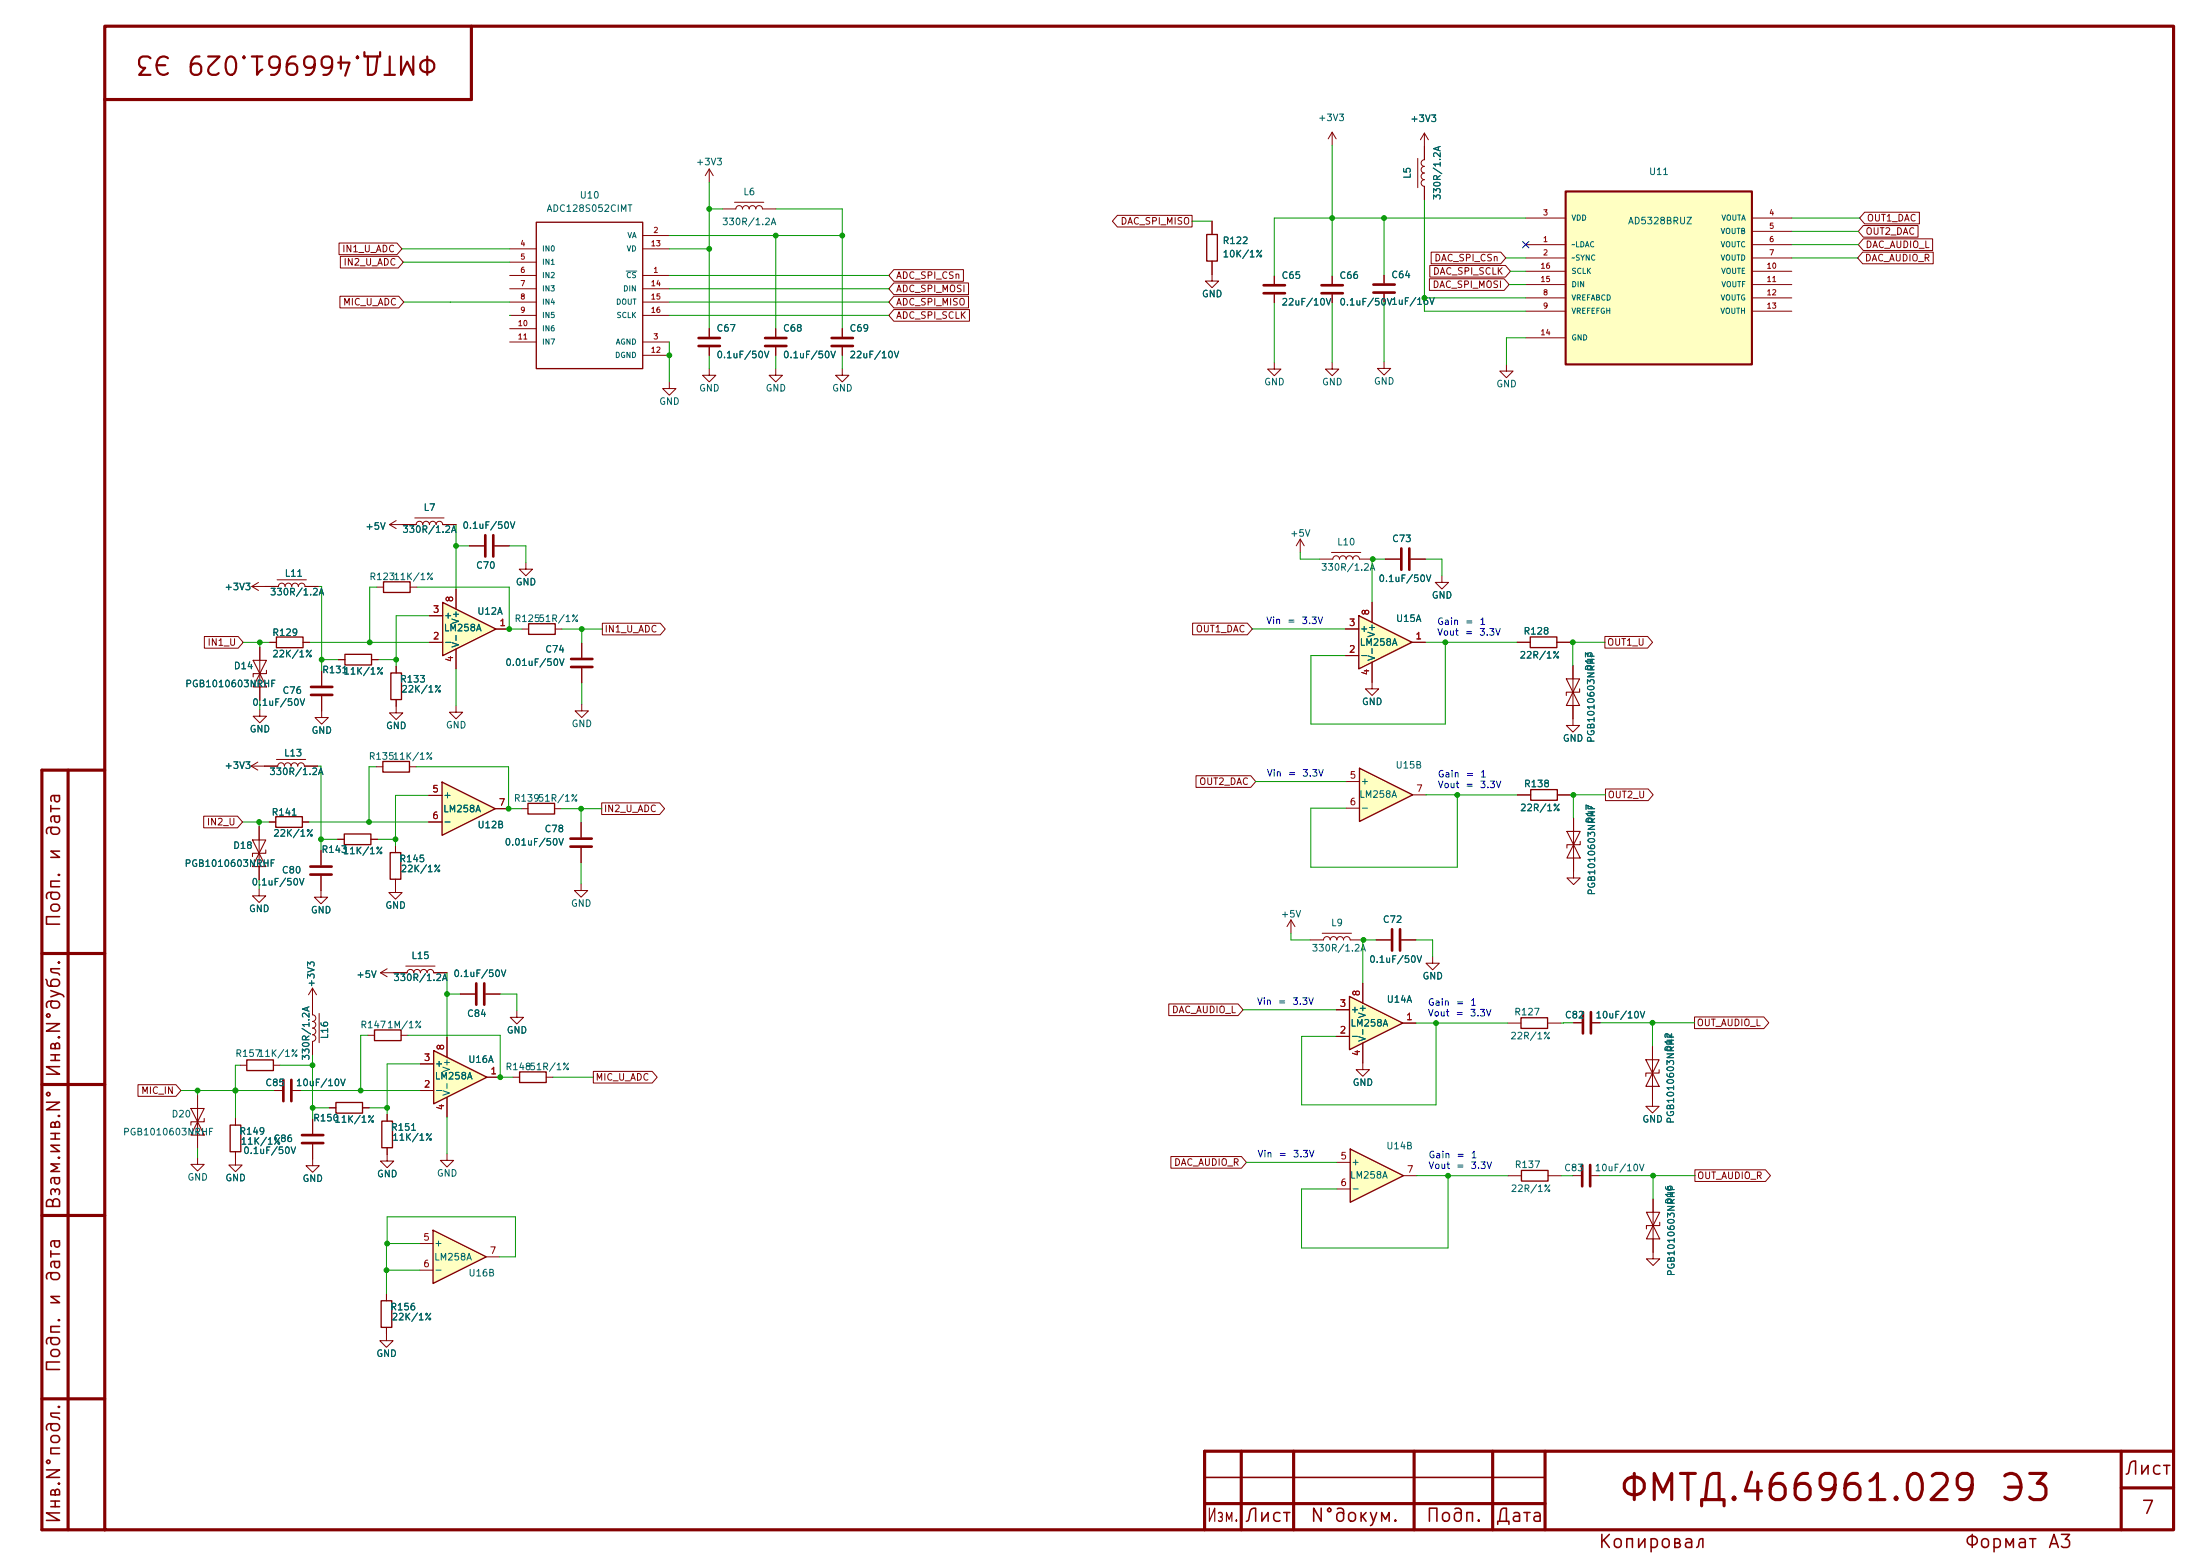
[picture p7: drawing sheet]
<svg xmlns="http://www.w3.org/2000/svg" width="297mm" height="210mm" viewBox="0 0 297 210" stroke-linecap="round" stroke-linejoin="round" font-family="sans-serif">
<g fill="none" stroke="#840000" stroke-width=".42">
<path d="M14.1 3.5h279.3v203h-279.3zM63.6 3.5v9.9h-49.5M9.2 103.9v102.6M14.1 103.9h-8.4v102.6h8.4M5.7 128.7h8.4M5.7 146.4h8.4M5.7 164h8.4M5.7 188.8h8.4M167.6 195.9v10.6M174.6 195.9v10.6M190.9 195.9v10.6M201.5 195.9v10.6"/>
<path d="M208.6 195.9v10.6M286.4 195.9v10.6M293.4 195.9h-130.8v10.6M162.6 202.9h46M286.4 200.8h7"/>
</g>
<path d="M162.6 199.4h46" fill="none" stroke="#840000" stroke-width=".21"/>
<path d="M97.5 28.2h1.8a.45 .45 0 0 1 .5-.4 .45 .45 0 0 1 .4 .4 .45 .45 0 0 1 .5-.4 .45 .45 0 0 1 .4 .4 .45 .45 0 0 1 .5-.4 .45 .45 0 0 1 .4 .4 .45 .45 0 0 1 .5-.4 .45 .45 0 0 1 .4 .4h1.8M99.2 27.3h3.9M104.7 49.8v.8h-.9l.9 .9 .9-.9h-.9M61.6 95.2v.9h-.9l.9 .9 .9-.9h-.9M193.4 129.1v.9h.9l-.9 .9-.9-.9h.9M184 143.5v.9h-.9l.9 .9 .9-.9h-.9" fill="none" stroke="#840000" stroke-width=".14"/>
<path d="M59.8 81.3l7.2 3.6-7.2 3.6z" fill="#ffffc2"/>
<path d="M59.8 81.3l7.2 3.6-7.2 3.6z" fill="none" stroke="#840000" stroke-width=".18"/>
<path d="M172 37.2v1.1M172 39.8v1M58 86.7h1.8M58 83.1h1.8M67 84.9h1.7" fill="none" stroke="#840000" stroke-width=".14"/>
<path d="M170.6 38.5h2.9M170.6 39.6h2.9" fill="none" stroke="#840000" stroke-width=".36"/>
<path d="M182.2 134.5l7.2 3.6-7.2 3.6z" fill="#ffffc2"/>
<path d="M162.9 31.6h1.4v3.6h-1.4zM51.8 78.5h3.6v1.5h-3.6zM46.6 88.3h3.6v1.4h-3.6zM206.6 86h3.6v1.4h-3.6zM182.2 134.5l7.2 3.6-7.2 3.6zM31.1 151.9h1.4v3.5h-1.4zM33.3 143.1h3.6v1.4h-3.6zM45.3 148.8h3.6v1.4h-3.6z" fill="none" stroke="#840000" stroke-width=".18"/>
<g fill="none" stroke="#840000" stroke-width=".14">
<path d="M95.7 22.8l-.5 .9M95.7 22.8l.6 .9M95.7 22.8v1.8M163.6 35.2v2.7h-.9l.9 .9 .9-.9h-.9M163.6 29.9v1.7M179.8 48.9v.9h-.9l.9 .9 .9-.9h-.9M50.9 79.2h.9M52.6 70.8h3.6a.45 .45 0 0 1 .4-.4 .45 .45 0 0 1 .5 .4 .45 .45 0 0 1 .4-.4 .45 .45 0 0 1 .5 .4 .45 .45 0 0 1 .4-.4 .45 .45 0 0 1 .5 .4 .45 .45 0 0 1 .4-.4 .45 .45 0 0 1 .5 .4h1.8M52.6 70.8l.9 .5M53.5 70.3l-.9 .5M55.4 79.2h.9M56 69.9h3.9"/>
<path d="M175.5 72.8l-.5 .9M175.5 72.8l.6 .9M175.5 72.8v1.8M178.1 75.5h1.8a.45 .45 0 0 1 .5-.5 .45 .45 0 0 1 .4 .5 .45 .45 0 0 1 .5-.5 .45 .45 0 0 1 .4 .5 .45 .45 0 0 1 .5-.5 .45 .45 0 0 1 .4 .5 .45 .45 0 0 1 .5-.5 .45 .45 0 0 1 .4 .5h1.8M179.8 74.6h3.9M187 75.5h2M190.4 75.5h2M194.7 77.7v.9h.9l-.9 .9-.9-.9h.9M34.2 89.1h1.8l-.9 1.8zM35.1 95.8v.9h.9l-.9 .9-.9-.9h.9M35.1 90.9l.9 1.8h-1.8zM35.1 87.3v7.2"/>
<path d="M36 90.5v.4h-1.8v.5M43.4 94v2.8h-.9l.9 .9 .9-.9h-.9M43.4 90.6v1.9M45.7 89h.9M50.2 89h.9M53.5 95.3v.9h-.9l.9 .9 .9-.9h-.9M204.8 86.7h1.8M210.2 86.7h1.8M180.4 139.9h1.8M180.4 136.3h1.8M189.4 138.1h1.8M25.8 149.6h1.8l-.9 1.8z"/>
<path d="M26.7 156.3v.9h.9l-.9 .8-.9-.8h.9M26.7 151.4l.9 1.8h-1.8zM26.7 147.8v7.2M27.6 151v.4h-1.8v.5M31.8 155.4v1.8h-.9l.9 .9 .9-.9h-.9M31.8 151v.9M32.4 143.8h.9M36.9 143.8h.9M37 147.2h1.1M39.5 147.2h1.1M42.2 154.5v2.8h-.9l.9 .9 .9-.9h-.9M42.2 151v2"/>
<path d="M44.5 149.5h.8M48.9 149.5h.9"/>
</g>
<path d="M189.2 74v2.9M190.3 74v2.9M42 93.8h2.9M42 92.7h2.9M38.3 145.7v2.9M39.3 145.7v2.9M40.8 154.3h2.8M40.8 153.2h2.8" fill="none" stroke="#840000" stroke-width=".36"/>
<path d="M183.4 83.1l7.2 3.6-7.2 3.6z" fill="#ffffc2"/>
<path d="M37.3 86h3.6v1.4h-3.6zM52.8 90.8h1.4v3.6h-1.4zM183.4 83.1l7.2 3.6-7.2 3.6z" fill="none" stroke="#840000" stroke-width=".18"/>
<g fill="none" stroke="#840000" stroke-width=".14">
<path d="M34 79.2h3.6a.45 .45 0 0 1 .4-.5 .45 .45 0 0 1 .5 .5 .45 .45 0 0 1 .4-.5 .45 .45 0 0 1 .5 .5 .45 .45 0 0 1 .4-.5 .45 .45 0 0 1 .5 .5 .45 .45 0 0 1 .4-.5 .45 .45 0 0 1 .5 .5h1.8M34 79.2l.9 .5M34.9 78.6l-.9 .6M37.4 78.3h4M36.4 86.7h.9M40.9 86.7h.9M53.5 89.9v.9M53.5 94.4v.9M181.6 88.5h1.8M181.6 84.9h1.8M185.2 89.4v3.6h-.9l.9 .9 .9-.9h-.9M185.2 81.3v2.7"/>
<path d="M190.6 86.7h1.8M34.1 113.4h1.8l-.9 1.8zM35 115.2l.9 1.8h-1.8zM35 111.6v7.2M35.9 114.7v.5h-1.8v.4M43.3 114.8v2M43.3 118.2v2M35 120v.9h.9l-.9 .9-.9-.9h.9M174.3 124.2l-.6 .9M174.3 124.2l.5 .9M174.3 124.2v1.8M176.9 126.9h1.8a.45 .45 0 0 1 .4-.5 .45 .45 0 0 1 .5 .5 .45 .45 0 0 1 .4-.5 .45 .45 0 0 1 .5 .5 .45 .45 0 0 1 .4-.5 .45 .45 0 0 1 .5 .5 .45 .45 0 0 1 .4-.5 .45 .45 0 0 1 .5 .5h1.8"/>
<path d="M178.5 126h4M185.8 126.9h1.9M189.2 126.9h2"/>
</g>
<path d="M41.9 118h2.9M41.9 117h2.9M187.9 125.4v2.9M189 125.4v2.9" fill="none" stroke="#840000" stroke-width=".36"/>
<path d="M183.5 103.7l7.2 3.6-7.2 3.6z" fill="#ffffc2"/>
<path d="M37.2 110.2h3.6v1.5h-3.6zM51.7 102.8h3.6v1.4h-3.6zM183.5 103.7l7.2 3.6-7.2 3.6z" fill="none" stroke="#840000" stroke-width=".18"/>
<path d="M33.9 103.4h3.6a.45 .45 0 0 1 .4-.4 .45 .45 0 0 1 .5 .4 .45 .45 0 0 1 .4-.4 .45 .45 0 0 1 .5 .4 .45 .45 0 0 1 .4-.4 .45 .45 0 0 1 .5 .4 .45 .45 0 0 1 .4-.4 .45 .45 0 0 1 .5 .4h1.8M33.9 103.4l.9 .5M34.8 102.9l-.9 .5M36.3 110.9h.9M37.3 102.5h4M40.8 110.9h.9M50.8 103.5h.9M55.3 103.5h.9M181.7 105.5h1.8M181.7 109.1h1.8M190.7 107.3h1.8" fill="none" stroke="#840000" stroke-width=".14"/>
<path d="M59.7 105.6l7.2 3.5-7.2 3.6z" fill="#ffffc2"/>
<path d="M72.4 30h14.4v19.8h-14.4zM71.4 84.2h3.6v1.4h-3.6zM46.5 112.6h3.6v1.4h-3.6zM52.7 115.1h1.4v3.6h-1.4zM59.7 105.6l7.2 3.5-7.2 3.6zM206.6 106.6h3.6v1.4h-3.6zM51.5 151.3h1.5v3.6h-1.5z" fill="none" stroke="#840000" stroke-width=".18"/>
<g fill="none" stroke="#840000" stroke-width=".14">
<path d="M179.8 17.8v1.8M179.8 17.8l-.5 .9M179.8 17.8l.6 .9M192.3 18v3.6a.45 .45 0 0 0-.4 .4 .45 .45 0 0 0 .4 .5 .45 .45 0 0 0-.4 .4 .45 .45 0 0 0 .4 .4 .45 .45 0 0 0-.4 .5 .45 .45 0 0 0 .4 .4M192.3 18l-.5 .9M192.3 18l.5 .9M68.8 37.2h3.6M68.8 33.6h3.6M68.8 35.4h3.6M68.8 39h3.6M86.8 37.2h3.6M86.8 31.8h3.6"/>
<path d="M86.8 33.6h3.6M86.8 39h3.6M179.8 37.2v1.1M179.8 39.8v1M186.8 37.2v1M186.8 39.7v1M191.4 21.4v3.9M192.3 24.3a.45 .45 0 0 0-.4 .4 .45 .45 0 0 0 .4 .4v1.8M68.8 46.2h3.6M68.8 40.8h3.6M68.8 42.6h3.6M68.8 44.4h3.6"/>
<path d="M86.8 46.2h3.6M86.8 40.8h3.6M86.8 42.6h3.6M86.8 48h3.6M90.4 51.5v.9h-.9l.9 .9 .9-.9h-.9M95.7 44.4v1M95.7 46.9v1.1M172 48.9v.9h-.9l.9 .9 .9-.9h-.9M186.8 48.8v.9h-.9l.9 .9 .9-.9h-.9M203.4 49.2v.9h-.9l.9 .9 .9-.9h-.9M61.6 79.5v2.7M63.4 73.7h1.9"/>
<path d="M66.8 73.7h1.9M71 75.9v.9h.9l-.9 .9-.9-.9h.9M61.6 87.6v2.7M70.5 84.9h.9M75 84.9h.9M78.5 95v.9h-.9l.9 .9 .9-.9h-.9M78.5 86.8v2M78.5 90.2v2M211.5 91.6h1.7l-.8 1.8zM212.4 89.8v8.1h-.9l.9 .9 .8-.9h-.8M212.4 93.4l.8 1.8h-1.7zM213.2 93v.4h-1.7v.5"/>
<path d="M45.6 113.3h.9M50.1 113.3h.9M53.4 118.7v1.8h-.9l.9 .9 .9-.9h-.9M53.4 114.2v.9M57.9 107.4h1.8M57.9 110.9h1.8M66.9 109.1h1.8M204.9 107.3h1.7M210.2 107.3h1.8M211.5 112.2h1.8l-.9 1.8zM212.4 110.4v8.1h-.9l.9 .9 .9-.9h-.9M212.4 114l.9 1.8h-1.8z"/>
<path d="M213.3 113.6v.4h-1.8v.5M184 132.7v2.7M52.3 154.9v1.8h-.9l.9 .9 .9-.9h-.9M52.3 150.4v.9M60.3 155.7v.9h-.9l.9 .9 .9-.9h-.9M184 140.8v2.7"/>
</g>
<path d="M178.4 38.5h2.9M178.4 39.6h2.9M185.4 38.4h2.9M185.4 39.5h2.9M94.3 45.6h2.9M94.3 46.7h2.9M65.5 72.2v2.9M66.6 72.2v2.9M77.1 88.9h2.9M77.1 90h2.9" fill="none" stroke="#840000" stroke-width=".36"/>
<path d="M84.5 36.6h1.5" fill="none" stroke="#006464" stroke-width=".14"/>
<path d="M58.5 166l7.1 3.6-7.1 3.6z" fill="#ffffc2"/>
<path d="M58.5 166l7.1 3.6-7.1 3.6z" fill="none" stroke="#840000" stroke-width=".18"/>
<path d="M56.7 167.8h1.8M56.7 171.4h1.8M65.6 169.6h1.8M52.2 180v.9h-.9l.9 .9 .9-.9h-.9" fill="none" stroke="#840000" stroke-width=".14"/>
<path d="M182.3 155.1l7.2 3.6-7.2 3.6z" fill="#ffffc2"/>
<path d="M71.3 108.4h3.6v1.5h-3.6zM50.6 139h3.5v1.4h-3.5zM205.3 137.4h3.6v1.4h-3.6zM182.3 155.1l7.2 3.6-7.2 3.6zM205.4 158h3.6v1.4h-3.6zM51.5 175.6h1.4v3.6h-1.4z" fill="none" stroke="#840000" stroke-width=".18"/>
<g fill="none" stroke="#840000" stroke-width=".14">
<path d="M104.7 44.4v1M104.7 46.9v1.1M113.7 49.8v.8h-.9l.9 .9 .9-.9h-.9M113.7 44.4v1M113.7 46.9v1.1M70.4 109.1h.9M74.9 109.1h.9M78.4 119.3v.9h-.9l.9 .9 .9-.9h-.9M78.4 111v2M78.4 114.4v2M42.2 133.4v3.6a.45 .45 0 0 1 .4 .4 .45 .45 0 0 1-.4 .5 .45 .45 0 0 1 .4 .4 .45 .45 0 0 1-.4 .5 .45 .45 0 0 1 .4 .4 .45 .45 0 0 1-.4 .5 .45 .45 0 0 1 .4 .4 .45 .45 0 0 1-.4 .5v1.7M42.2 133.4l-.6 .9"/>
<path d="M42.2 133.4l.5 .9M43.1 136.8v3.9M43.3 120.2v.9h-.9l.9 .9 .9-.9h-.9M49.7 139.7h.9M51.4 131.3h3.6a.45 .45 0 0 1 .4-.5 .45 .45 0 0 1 .5 .5 .45 .45 0 0 1 .4-.5 .45 .45 0 0 1 .5 .5 .45 .45 0 0 1 .4-.5 .45 .45 0 0 1 .5 .5 .45 .45 0 0 1 .4-.5 .45 .45 0 0 1 .4 .5h1.8M51.4 131.3l.9 .5M52.3 130.7l-.9 .6M54.1 139.7h.9M54.8 130.4h3.9M60.3 140v2.7M62.1 134.2h2M65.6 134.2h1.9"/>
<path d="M69.8 136.4v.9h.9l-.9 .9-.9-.9h.9M203.5 138.1h1.8M208.9 138.1h1.8M60.3 148.1v2.7M180.5 156.9h1.8M189.5 158.7h1.8M203.6 158.7h1.8M209 158.7h1.8M212.3 158.7h1.1M214.9 158.7h1M52.2 174.7v.9M52.2 179.2v.8"/>
<path d="M180.5 160.5h1.8M222.3 163.6h1.8l-.9 1.8zM223.2 161.8v8.1h-.9l.9 .9 .9-.9h-.9M223.2 165.4l.9 1.8h-1.8zM224.1 165v.4h-1.8v.5"/>
</g>
<path d="M103.3 45.6h2.9M103.3 46.7h2.9M112.3 45.6h2.8M112.3 46.7h2.8M77 113.2h2.9M77 114.3h2.9M64.3 132.7v2.9M65.4 132.7v2.9M213.6 157.2v2.9M214.7 157.2v2.9" fill="none" stroke="#840000" stroke-width=".36"/>
<path d="M58.5 141.8l7.2 3.6-7.2 3.6z" fill="#ffffc2"/>
<path d="M58.5 141.8l7.2 3.6-7.2 3.6zM70.1 144.7h3.6v1.4h-3.6z" fill="none" stroke="#840000" stroke-width=".18"/>
<path d="M212.4 138h1.1M215 138h1M56.8 147.2h1.7M56.8 143.6h1.7M65.7 145.4h1.8M69.2 145.4h.9M73.7 145.4h.9M222.2 143h1.8l-.9 1.8zM223.1 141.2v8.1h-.9l.9 .9 .9-.9h-.9M223.1 144.8l.9 1.8h-1.8zM224 144.4v.4h-1.8v.5" fill="none" stroke="#840000" stroke-width=".14"/>
<path d="M213.7 136.6v2.9M214.8 136.6v2.9" fill="none" stroke="#840000" stroke-width=".36"/>
<path d="M211.4 25.8h25.1v23.4h-25.1z" fill="#ffffc2"/>
<path d="M211.4 25.8h25.1v23.4h-25.1z" fill="none" stroke="#840000" stroke-width=".29"/>
<g fill="none" stroke="#840000" stroke-width=".14">
<path d="M192.3 19.8v1.8M45.8 32.8h7.8l.7 .8-.7 .8h-7.8zM45.9 40h7.9l.7 .8-.7 .8h-7.9zM45.9 34.6h7.9l.6 .8-.6 .8h-7.9zM120.7 40h10.1v1.6h-10.1l-.7-.8zM120.7 38.2h10.1v1.6h-10.1l-.7-.8zM120.7 36.4h9.4v1.6h-9.4l-.7-.8zM150.8 29.1h10.1v1.5h-10.1l-.6-.7zM163.6 29.9v1.7M163.6 35.2v1.8M172 37.2v1.1M172 39.8v1"/>
<path d="M179.8 37.2v1.1M179.8 39.8v1M186.8 37.2v1M186.8 39.7v1M192.3 25.1v1.8M193 37.6h10.1l.6 .8-.6 .8h-10.1zM193 35.8h10.2l.7 .8-.7 .8h-10.2zM193.2 34h9.4l.7 .8-.7 .8h-9.4zM206 33h5.4M206 34.8h5.4M206 29.4h5.4M206 36.6h5.4"/>
<path d="M206 38.4h5.4M236.5 33h5.4M236.5 34.8h5.4M236.5 29.4h5.4M236.5 31.2h5.4M236.5 36.6h5.4M236.5 38.4h5.4M251.5 34h9.5v1.6h-9.5l-.7-.8zM251.5 30.4h7.4v1.6h-7.4l-.6-.8zM251.5 32.2h9.4v1.6h-9.4l-.6-.8zM251.7 28.6h7.4v1.6h-7.4l-.6-.8zM95.7 49.8v.8h-.9l.9 .9 .9-.9h-.9"/>
<path d="M95.7 44.4v1M95.7 46.9v1.1M104.7 44.4v1M104.7 46.9v1.1M113.7 44.4v1M113.7 46.9v1.1M120.7 41.8h10.2v1.6h-10.2l-.7-.8zM206 40.2h5.4M206 42h5.4M206 45.6h5.4M236.5 40.2h5.4M236.5 42h5.4"/>
<path d="M35.8 79.2h1.8M41.2 79.2h1.8M54.4 70.8h1.8M59.8 70.8h1.8M61.6 79.5v2.7M63.4 73.7h1.9M66.8 73.7h1.9M187 75.5h2M190.4 75.5h2M27.6 85.9h4.6l.6 .8-.6 .8h-4.6zM35.1 87.3v1.8M35.1 92.7v1.8"/>
<path d="M36.4 86.7h.9M40.9 86.7h.9M43.4 90.6v1.9M43.4 94v1.9M45.7 89h.9M50.2 89h.9M53.5 89.9v.9M53.5 94.4v.9M58 86.7h1.8M58 83.1h1.8M61.6 87.6v2.7M67 84.9h1.7"/>
<path d="M78.5 86.8v2M78.5 90.2v2M81.3 84.1h7.8l.7 .8-.7 .8h-7.8zM161 84.1h7.4l.7 .8-.7 .8h-7.4zM181.6 88.5h1.8M181.6 84.9h1.8M185.2 81.3v2.7M185.2 89.4v2.7M190.6 86.7h1.8M204.8 86.7h1.8M210.2 86.7h1.8M212.4 89.8v1.8"/>
<path d="M212.4 95.2v1.8M216.7 85.9h5.7l.7 .8-.7 .8h-5.7zM27.5 110.2h4.6l.6 .7-.6 .8h-4.6zM35 111.6v1.8M35 117v1.8M35.7 103.4h1.8M36.3 110.9h.9M40.8 110.9h.9M41.1 103.4h1.8M43.3 114.8v2M43.3 118.2v2M45.6 113.3h.9"/>
<path d="M50.1 113.3h.9M53.4 114.2v.9M53.4 118.7v.9M57.9 107.4h1.8M57.9 110.9h1.8M66.9 109.1h1.8M78.4 111v2M78.4 114.4v2M81.2 108.4h7.8l.7 .7-.7 .8h-7.8zM161.5 104.7h7.4l.6 .8-.6 .8h-7.4zM204.9 107.3h1.7M210.2 107.3h1.8"/>
<path d="M212.4 110.4v1.8M212.4 115.8v1.8M216.7 106.5h5.8l.7 .8-.7 .8h-5.8zM42.2 135.2v1.8M53.2 131.3h1.8M58.5 131.3h1.8M60.3 140v2.7M62.1 134.2h2M65.6 134.2h1.9M157.8 135.5h9.3l.7 .8-.7 .8h-9.3zM180.4 139.9h1.8M180.4 136.3h1.8"/>
<path d="M184 132.7v2.7M185.8 126.9h1.9M189.2 126.9h2M189.4 138.1h1.8M212.4 138h1.1M215 138h1M228.8 137.3h9.3l.7 .7-.7 .8h-9.3zM18.6 146.4h5.2l.6 .8-.6 .8h-5.2zM31.8 151v.9M31.8 155.4v.9M37 147.2h1.1M39.5 147.2h1.1"/>
<path d="M42.2 140.6v1.7M42.2 151v2M42.2 154.5v1.9M44.5 149.5h.8M48.9 149.5h.9M52.3 150.4v.9M52.3 154.9v.9M56.8 147.2h1.7M56.8 143.6h1.7M60.3 148.1v2.7M65.7 145.4h1.8M80.1 144.6h7.9l.7 .8-.7 .8h-7.9z"/>
<path d="M158.1 156.1h9.5l.7 .8-.7 .8h-9.5zM184 140.8v2.7M223.1 141.2v1.8M223.1 146.6v1.8M228.8 157.9h9.5l.7 .8-.7 .8h-9.5zM52.2 174.7v.9M52.2 179.2v.8M223.2 161.8v1.8M223.2 167.2v1.8"/>
</g>
<g fill="none" stroke="#009600" stroke-width=".14">
<path d="M179.8 19.6v17.6M54.3 33.6h14.5M54.4 35.4h14.4M90.4 33.6h5.3M90.4 37.2h29.6M90.4 39h29.6M90.4 31.8h23.3M95.7 28.2h1.8M95.7 24.6v19.8M104.7 28.2h9v16.2M104.7 31.8v12.6M160.9 29.9h2.7"/>
<path d="M186.8 29.4v7.8M192.3 26.9v15.1h13.7M203.3 34.8h2.7M203.7 38.4h2.3M203.9 36.6h2.1M206 29.4h-34v7.8M241.9 33h9M241.9 29.4h9.2M241.9 34.8h8.9M241.9 31.2h9M54.5 40.8h14.3M60.8 40.8h.1"/>
<path d="M68.8 42.6h.1M68.9 42.6h.1M90.4 40.8h29.6M90.4 42.6h29.6M90.4 46.2v5.3M95.7 48v1.8M104.7 48v1.8M113.7 48v1.8M172 40.8v8.1M179.8 40.8v8.1M186.8 40.7v8.1M192.3 40.2h13.7"/>
<path d="M206 45.6h-2.6v3.6M43 79.2h.4v11.4M50.9 79.2h-1v7.5M56.3 79.2h12.4v5.7h1.8M61.6 73.7h1.8M61.6 70.8v8.7M68.7 73.7h2.3v2.2M175.5 74.6v.9h2.6M187 75.5h-1.8v5.8M192.4 75.5h2.3v2.2M32.8 86.7h3.6M35.1 86.7v.6"/>
<path d="M35.1 94.5v1.3M41.8 86.7h16.2M43.4 89h2.3M51.1 89h2.4M58 83.1h-4.5v6.8M61.6 90.3v4.9M75.9 84.9h5.4M78.5 84.9v1.9M78.5 92.2v2.8M169.1 84.9h12.5M192.4 86.7h12.4M195.1 86.7v11h-18.1v-9.2h4.6"/>
<path d="M212 86.7h4.7M212.3 86.7l.1 3.1M32.7 110.9h3.6M35 110.9v.7M35 118.8v1.2M41.7 110.9h16.2M42.9 103.4h.4v11.4M43.3 113.3h2.3M50.8 103.5h-1v7.4M51 113.3h2.4M56.2 103.5h12.5v5.6h1.7M57.9 107.4h-4.5v6.8"/>
<path d="M75.8 109.1h5.4M78.4 109.1v1.9M78.4 116.4v2.9M169.5 105.5h12.2M192.5 107.3h12.4M196.7 107.3v9.7h-19.7v-7.9h4.7M212 107.3h.4M212.4 110.4h.1M216.7 107.3h-4.3v3.1M49.7 139.7h-1v7.5M55 139.7h12.5v5.7h1.7M60.3 134.2h1.8"/>
<path d="M60.3 131.3v8.7M67.5 134.2h2.3v2.2M167.8 136.3h12.6M174.3 126v.9h2.6M185.8 126.9h-1.8v5.8M191.2 138.1h12.3M191.2 126.9h2.2v2.2M193.9 138.1v11h-18.2v-9.2h4.7M212.4 138l-1.7 .1M216 138h12.8M223.1 138v3.2M228.8 138h.1"/>
<path d="M24.4 147.2h12.6M26.7 147.2v.6M26.7 155v1.3M31.8 147.2v3.8M32.4 143.8h-.6v3.4M37.8 143.8h4.4M40.6 147.2h16.2M42.2 142.3v7.2h2.3M42.2 149.5v1.5M49.8 149.5h2.5M56.8 143.6h-4.5v6.8M60.3 150.8v4.9"/>
<path d="M74.6 145.4h5.5M168.3 156.9h12.2M191.3 158.7h12.3M191.3 158.7h.1M195.5 158.7v9.7h-19.8v-7.9h4.8M212.3 158.7h-1.5M215.9 158.7h12.9M223.2 158.7v3.1M52.2 171.4h4.5M52.3 167.8v-3.6h17.3v5.4h-2.2M56.7 167.8h-4.5v6.9"/>
</g>
<path d="M205.5 32.6l.9 .9M206.4 32.6l-.9 .9" fill="none" stroke="#000084" stroke-width=".14"/>
<g fill="#009600" stroke="#009600" stroke-width=".14">
<circle cx="186.8" cy="29.4" r=".32"/>
<circle cx="179.8" cy="29.4" r=".32"/>
<circle cx="192.3" cy="40.2" r=".32"/>
<circle cx="195.1" cy="86.7" r=".32"/>
<circle cx="212.3" cy="86.7" r=".32"/>
<circle cx="185.3" cy="75.5" r=".32"/>
<circle cx="184.1" cy="126.9" r=".32"/>
<circle cx="195.5" cy="158.7" r=".32"/>
<circle cx="193.9" cy="138.1" r=".32"/>
<circle cx="223.1" cy="138" r=".32"/>
<circle cx="223.2" cy="158.7" r=".32"/>
<circle cx="196.7" cy="107.3" r=".32"/>
<circle cx="212.4" cy="107.3" r=".32"/>
<circle cx="113.7" cy="31.8" r=".32"/>
<circle cx="90.4" cy="48" r=".32"/>
<circle cx="95.7" cy="28.2" r=".32"/>
<circle cx="67.5" cy="145.4" r=".32"/>
<circle cx="68.7" cy="109.1" r=".32"/>
<circle cx="78.4" cy="109.1" r=".32"/>
<circle cx="60.3" cy="134.2" r=".32"/>
<circle cx="48.7" cy="147.2" r=".32"/>
<circle cx="52.3" cy="149.5" r=".32"/>
<circle cx="52.3" cy="167.8" r=".32"/>
<circle cx="52.2" cy="171.4" r=".32"/>
<circle cx="61.6" cy="73.7" r=".32"/>
<circle cx="68.7" cy="84.9" r=".32"/>
<circle cx="78.5" cy="84.9" r=".32"/>
<circle cx="43.3" cy="113.3" r=".32"/>
<circle cx="49.8" cy="110.9" r=".32"/>
<circle cx="35" cy="110.9" r=".32"/>
<circle cx="53.4" cy="113.3" r=".32"/>
<circle cx="35.1" cy="86.7" r=".32"/>
<circle cx="53.5" cy="89" r=".32"/>
<circle cx="43.4" cy="89" r=".32"/>
<circle cx="49.9" cy="86.7" r=".32"/>
<circle cx="31.8" cy="147.2" r=".32"/>
<circle cx="42.2" cy="149.5" r=".32"/>
<circle cx="42.2" cy="143.8" r=".32"/>
<circle cx="26.7" cy="147.2" r=".32"/>
<circle cx="95.7" cy="33.6" r=".32"/>
<circle cx="104.7" cy="31.8" r=".32"/>
</g>
<g font-size="3.5" fill="#840000">
<text x="218.4" y="203.5">ФМТД.466961.029</text>
<text x="269.6" y="203.5">Э3</text>
</g>
<g font-size="2.5" fill="#840000">
<text x="23.4" y="6.9" transform="rotate(-180 23.4 6.9)">Э3</text>
<text x="59.2" y="6.9" transform="rotate(-180 59.2 6.9)">ФМТД.466961.029</text>
</g>
<g font-size="1.8" fill="#840000">
<text x="8.6" y="113.1" transform="rotate(-90 8.6 113.1)">дата</text>
<text x="8.6" y="116.3" transform="rotate(-90 8.6 116.3)">и</text>
<text x="8.6" y="125.3" transform="rotate(-90 8.6 125.3)">Подп.</text>
<text x="8.6" y="145.6" transform="rotate(-90 8.6 145.6)">Инв.N°дубл.</text>
<text x="8.6" y="163.4" transform="rotate(-90 8.6 163.4)">Взам.инв.N°</text>
<text x="8.6" y="173.2" transform="rotate(-90 8.6 173.2)">дата</text>
<text x="8.6" y="176.4" transform="rotate(-90 8.6 176.4)">и</text>
<text x="8.6" y="185.4" transform="rotate(-90 8.6 185.4)">Подп.</text>
<text x="286.7" y="199.5">Лист</text>
<text x="8.6" y="205.8" transform="rotate(-90 8.6 205.8)">Инв.N°подл.</text>
<text x="162.8" y="205.9">Изм.</text>
<text x="167.9" y="205.9">Лист</text>
<text x="176.8" y="205.9">N°докум.</text>
<text x="192.4" y="205.9">Подп.</text>
<text x="201.8" y="205.9">Дата</text>
<text x="215.7" y="209.4">Копировал</text>
<text x="265.2" y="209.4">Формат</text>
<text x="276.4" y="209.4">A3</text>
<text x="289" y="204.8">7</text>
</g>
<g font-size=".9" fill="#006464">
<text x="177.9" y="16.6">+3V3</text>
<text x="190.3" y="16.7">+3V3</text>
<text x="93.9" y="22.5">+3V3</text>
<text x="222.5" y="23.8">U11</text>
<text x="73.7" y="28.8">ADC128S052CIMT</text>
<text x="78.2" y="27">U10</text>
<text x="100.3" y="26.6">L6</text>
<text x="190.7" y="24.2" transform="rotate(-90 190.7 24.2)">L5</text>
<text x="194.7" y="27.1" transform="rotate(-90 194.7 27.1)">330R/1.2A</text>
<text x="97.4" y="30.6">330R/1.2A</text>
<text x="165" y="33.2">R122</text>
<text x="165" y="35">10K/1%</text>
<text x="219.7" y="30.5">AD5328BRUZ</text>
<text x="162.2" y="40.3">GND</text>
<text x="172.9" y="41.4">22uF/10V</text>
<text x="172.9" y="37.9">C65</text>
<text x="180.7" y="41.4">0.1uF/50V1uF/16V</text>
<text x="180.7" y="37.9">C66</text>
<text x="187.8" y="37.8">C64</text>
<text x="96.7" y="45">C67</text>
<text x="105.6" y="45">C68</text>
<text x="114.6" y="45">C69</text>
<text x="94.3" y="53.1">GND</text>
<text x="96.7" y="48.6">0.1uF/50V</text>
<text x="103.3" y="53.1">GND</text>
<text x="105.6" y="48.6">0.1uF/50V</text>
<text x="112.3" y="53.1">GND</text>
<text x="114.6" y="48.6">22uF/10V</text>
<text x="170.6" y="52.2">GND</text>
<text x="178.4" y="52.2">GND</text>
<text x="185.4" y="52.1">GND</text>
<text x="201.9" y="52.5">GND</text>
<text x="88.9" y="54.9">GND</text>
<text x="49.2" y="71.7">+5V</text>
<text x="57.1" y="69.2">L7</text>
<text x="62.4" y="71.6">0.1uF/50V</text>
<text x="54.2" y="72.1">330R/1.2A</text>
<text x="64.2" y="77">C70</text>
<text x="174.1" y="72.7">+5V</text>
<text x="178.3" y="77.2">330R/1.2A</text>
<text x="180.4" y="73.8">L10</text>
<text x="187.9" y="73.4">C73</text>
<text x="30.2" y="79.9">+3V3</text>
<text x="36.4" y="80.6">330R/1.2A</text>
<text x="38.4" y="78.1">L11</text>
<text x="49.8" y="78.5">R12311K/1%</text>
<text x="59.9" y="83.7">+</text>
<text x="64.4" y="83.2">U12A</text>
<text x="69.6" y="79.2">GND</text>
<text x="186" y="78.8">0.1uF/50V</text>
<text x="193.2" y="81">GND</text>
<text x="36.7" y="88.9">22K/1%</text>
<text x="36.7" y="86">R129</text>
<text x="59.8" y="85.4">LM258A</text>
<text x="59.9" y="87.3">-</text>
<text x="62.2" y="87.5" transform="rotate(-90 62.2 87.5)">V-</text>
<text x="62.2" y="84.3" transform="rotate(-90 62.2 84.3)">V+</text>
<text x="69.4" y="84.2">R12551R/1%</text>
<text x="73.5" y="88.3">C74</text>
<text x="183.5" y="87.4">LM258A</text>
<text x="183.5" y="89.1">-</text>
<text x="183.5" y="85.5">+</text>
<text x="185.8" y="89.3" transform="rotate(-90 185.8 89.3)">V-</text>
<text x="185.8" y="86.1" transform="rotate(-90 185.8 86.1)">V+</text>
<text x="188.4" y="84.2">U15A</text>
<text x="205.1" y="89.1">22R/1%</text>
<text x="205.6" y="85.9">R128</text>
<text x="24.9" y="93">PGB1010603NRHF</text>
<text x="31.5" y="90.5">D14</text>
<text x="34" y="95.5">0.1uF/50V</text>
<text x="38.1" y="93.9">C76</text>
<text x="43.4" y="91.1">R131</text>
<text x="46.3" y="91.3">11K/1%</text>
<text x="53.9" y="92.3">R133</text>
<text x="54.1" y="93.7">22K/1%</text>
<text x="68.1" y="90.1">0.01uF/50V</text>
<text x="183.8" y="95.4">GND</text>
<text x="215.2" y="90.6" transform="rotate(-90 215.2 90.6)">D13</text>
<text x="33.6" y="99.1">GND</text>
<text x="42" y="99.3">GND</text>
<text x="52" y="98.6">GND</text>
<text x="60.1" y="98.5">GND</text>
<text x="77.1" y="98.4">GND</text>
<text x="210.9" y="100.3">GND</text>
<text x="215.5" y="100.3" transform="rotate(-90 215.5 100.3)">PGB1010603NRHF</text>
<text x="30.2" y="104">+3V3</text>
<text x="36.3" y="104.8">330R/1.2A</text>
<text x="38.3" y="102.3">L13</text>
<text x="49.7" y="102.8">R13511K/1%</text>
<text x="59.8" y="108">+</text>
<text x="183.4" y="107.9">LM258A</text>
<text x="183.6" y="106.1">+</text>
<text x="188.3" y="103.9">U15B</text>
<text x="205.7" y="106.5">R138</text>
<text x="36.6" y="110.3">R141</text>
<text x="36.8" y="113.1">22K/1%</text>
<text x="59.8" y="109.8">LM258A</text>
<text x="59.8" y="111.6">-</text>
<text x="64.4" y="112">U12B</text>
<text x="69.3" y="108.4">R13951R/1%</text>
<text x="73.4" y="112.5">C78</text>
<text x="183.6" y="109.7">-</text>
<text x="205.1" y="109.7">22R/1%</text>
<text x="215.3" y="111.2" transform="rotate(-90 215.3 111.2)">D17</text>
<text x="24.8" y="117.2">PGB1010603NRHF</text>
<text x="31.4" y="114.8">D18</text>
<text x="33.9" y="119.7">0.1uF/50V</text>
<text x="38" y="118.1">C80</text>
<text x="43.3" y="115.3">R143</text>
<text x="46.2" y="115.5">11K/1%</text>
<text x="53.8" y="116.6">R145</text>
<text x="54" y="117.9">22K/1%</text>
<text x="68.1" y="114.3">0.01uF/50V</text>
<text x="33.5" y="123.3">GND</text>
<text x="41.9" y="123.5">GND</text>
<text x="52" y="122.9">GND</text>
<text x="77" y="122.6">GND</text>
<text x="172.8" y="124">+5V</text>
<text x="179.6" y="125.2">L9</text>
<text x="186.6" y="124.8">C72</text>
<text x="215.6" y="120.9" transform="rotate(-90 215.6 120.9)">PGB1010603NRHF</text>
<text x="55.5" y="129.7">L15</text>
<text x="177" y="128.6">330R/1.2A</text>
<text x="184.8" y="130.2">0.1uF/50V</text>
<text x="42.7" y="133.3" transform="rotate(-90 42.7 133.3)">+3V3</text>
<text x="48" y="132.2">+5V</text>
<text x="53" y="132.6">330R/1.2A</text>
<text x="61.1" y="132.1">0.1uF/50V</text>
<text x="63" y="137.5">C84</text>
<text x="182.3" y="136.9">+</text>
<text x="184.6" y="137.5" transform="rotate(-90 184.6 137.5)">V+</text>
<text x="187.1" y="135.5">U14A</text>
<text x="192" y="132.4">GND</text>
<text x="204.3" y="137.3">R127</text>
<text x="211.2" y="137.7">C82</text>
<text x="215.3" y="137.7">10uF/10V</text>
<text x="31.7" y="142.9">R157</text>
<text x="34.7" y="142.9">11K/1%</text>
<text x="42" y="143.2" transform="rotate(-90 42 143.2)">330R/1.2A</text>
<text x="44.5" y="140.3" transform="rotate(-90 44.5 140.3)">L16</text>
<text x="48.6" y="139">R1471M/1%</text>
<text x="63.1" y="143.7">U16A</text>
<text x="68.3" y="139.7">GND</text>
<text x="182.2" y="138.8">LM258A</text>
<text x="182.3" y="140.5">-</text>
<text x="184.6" y="140.7" transform="rotate(-90 184.6 140.7)">V-</text>
<text x="203.8" y="140.5">22R/1%</text>
<text x="225.9" y="142" transform="rotate(-90 225.9 142)">D12</text>
<text x="35.7" y="146.8">C85</text>
<text x="39.9" y="146.8">10uF/10V</text>
<text x="58.6" y="145.9">LM258A</text>
<text x="58.6" y="147.8">-</text>
<text x="58.6" y="144.2">+</text>
<text x="61" y="148" transform="rotate(-90 61 148)">V-</text>
<text x="61" y="144.8" transform="rotate(-90 61 144.8)">V+</text>
<text x="68.2" y="144.7">R14851R/1%</text>
<text x="182.5" y="146.8">GND</text>
<text x="16.5" y="153.5">PGB1010603NRHF</text>
<text x="23.1" y="151">D20</text>
<text x="32.2" y="153.4">R149</text>
<text x="32.4" y="154.7">11K/1%</text>
<text x="32.8" y="156">0.1uF/50V</text>
<text x="36.8" y="154.3">C86</text>
<text x="42.2" y="151.6">R150</text>
<text x="45.1" y="151.7">11K/1%</text>
<text x="52.7" y="152.8">R151</text>
<text x="52.9" y="154.2">11K/1%</text>
<text x="187.1" y="155.3">U14B</text>
<text x="221.6" y="151.7">GND</text>
<text x="226.2" y="151.7" transform="rotate(-90 226.2 151.7)">PGB1010603NRHF</text>
<text x="25.2" y="159.6">GND</text>
<text x="30.3" y="159.6">GND</text>
<text x="40.8" y="159.7">GND</text>
<text x="50.8" y="159.1">GND</text>
<text x="58.9" y="159">GND</text>
<text x="182.2" y="159.3">LM258A</text>
<text x="182.4" y="157.5">+</text>
<text x="182.4" y="161.1">-</text>
<text x="203.9" y="161.1">22R/1%</text>
<text x="204.4" y="157.9">R137</text>
<text x="211.1" y="158.3">C83</text>
<text x="215.2" y="158.3">10uF/10V</text>
<text x="226" y="162.6" transform="rotate(-90 226 162.6)">D16</text>
<text x="58.5" y="170.3">LM258A</text>
<text x="58.5" y="168.4">+</text>
<text x="58.5" y="172">-</text>
<text x="63.2" y="172.5">U16B</text>
<text x="226.3" y="172.3" transform="rotate(-90 226.3 172.3)">PGB1010603NRHF</text>
<text x="52.6" y="177.1">R156</text>
<text x="52.8" y="178.4">22K/1%</text>
<text x="50.7" y="183.4">GND</text>
</g>
<g font-size=".9" fill="#840000">
<text x="46.1" y="34.3">IN1_U_ADC</text>
<text x="151.2" y="30.5">DAC_SPI_MISO</text>
<text x="193.6" y="35.5">DAC_SPI_CSn</text>
<text x="251.7" y="35.5">DAC_AUDIO_R</text>
<text x="251.8" y="31.9">OUT2_DAC</text>
<text x="251.8" y="33.7">DAC_AUDIO_L</text>
<text x="252" y="30.1">OUT1_DAC</text>
<text x="46.2" y="41.4">MIC_U_ADC</text>
<text x="46.3" y="36.1">IN2_U_ADC</text>
<text x="120.9" y="41.4">ADC_SPI_MISO</text>
<text x="120.9" y="39.6">ADC_SPI_MOSI</text>
<text x="120.9" y="37.9">ADC_SPI_CSn</text>
<text x="193.3" y="39.1">DAC_SPI_MOSI</text>
<text x="193.4" y="37.3">DAC_SPI_SCLK</text>
<text x="120.9" y="43.2">ADC_SPI_SCLK</text>
<text x="27.9" y="87.4">IN1_U</text>
<text x="81.5" y="85.6">IN1_U_ADC</text>
<text x="161.4" y="85.6">OUT1_DAC</text>
<text x="216.9" y="87.4">OUT1_U</text>
<text x="161.8" y="106.2">OUT2_DAC</text>
<text x="217" y="107.9">OUT2_U</text>
<text x="27.8" y="111.6">IN2_U</text>
<text x="81.5" y="109.8">IN2_U_ADC</text>
<text x="158.1" y="137">DAC_AUDIO_L</text>
<text x="229" y="138.7">OUT_AUDIO_L</text>
<text x="19" y="147.9">MIC_IN</text>
<text x="80.3" y="146.1">MIC_U_ADC</text>
<text x="158.4" y="157.6">DAC_AUDIO_R</text>
<text x="229" y="159.3">OUT_AUDIO_R</text>
</g>
<g font-size=".9" fill="#a90000">
<text x="58.4" y="82.9">3</text>
<text x="61.4" y="81.4" transform="rotate(-90 61.4 81.4)">8</text>
<text x="185.1" y="83.1" transform="rotate(-90 185.1 83.1)">8</text>
<text x="58.4" y="86.5">2</text>
<text x="61.4" y="89.4" transform="rotate(-90 61.4 89.4)">4</text>
<text x="67.4" y="84.7">1</text>
<text x="182" y="88.3">2</text>
<text x="182" y="84.7">3</text>
<text x="191" y="86.5">1</text>
<text x="185.1" y="91.2" transform="rotate(-90 185.1 91.2)">4</text>
<text x="58.3" y="107.2">5</text>
<text x="182.1" y="105.3">5</text>
<text x="191.1" y="107.1">7</text>
<text x="58.3" y="110.8">6</text>
<text x="67.3" y="109">7</text>
<text x="182.1" y="108.9">6</text>
<text x="180.8" y="136.1">3</text>
<text x="183.8" y="134.5" transform="rotate(-90 183.8 134.5)">8</text>
<text x="189.8" y="137.9">1</text>
<text x="57.2" y="143.4">3</text>
<text x="60.2" y="141.8" transform="rotate(-90 60.2 141.8)">8</text>
<text x="180.8" y="139.7">2</text>
<text x="183.8" y="142.6" transform="rotate(-90 183.8 142.6)">4</text>
<text x="57.2" y="147">2</text>
<text x="60.2" y="149.9" transform="rotate(-90 60.2 149.9)">4</text>
<text x="66.1" y="145.2">1</text>
<text x="180.9" y="156.7">5</text>
<text x="180.9" y="160.3">6</text>
<text x="189.9" y="158.5">7</text>
<text x="57.1" y="167.7">5</text>
<text x="57.1" y="171.2">6</text>
<text x="66" y="169.5">7</text>
</g>
<g font-size=".9" fill="#0000c2">
<text x="170.9" y="84.4">Vin</text>
<text x="173.7" y="84.4">=</text>
<text x="175.6" y="84.4">3.3V</text>
<text x="193.9" y="84.6">Gain</text>
<text x="193.9" y="86">Vout</text>
<text x="197.7" y="86">=</text>
<text x="197.7" y="84.6">=</text>
<text x="199.6" y="86">3.3V</text>
<text x="199.7" y="84.6">1</text>
<text x="170.9" y="105">Vin</text>
<text x="173.8" y="105">=</text>
<text x="175.7" y="105">3.3V</text>
<text x="194" y="105.1">Gain</text>
<text x="194" y="106.6">Vout</text>
<text x="197.8" y="106.6">=</text>
<text x="197.8" y="105.1">=</text>
<text x="199.7" y="106.6">3.3V</text>
<text x="199.7" y="105.1">1</text>
<text x="169.6" y="135.8">Vin</text>
<text x="172.4" y="135.8">=</text>
<text x="174.4" y="135.8">3.3V</text>
<text x="192.7" y="136">Gain</text>
<text x="192.7" y="137.4">Vout</text>
<text x="196.4" y="137.4">=</text>
<text x="196.5" y="136">=</text>
<text x="198.4" y="137.4">3.3V</text>
<text x="198.4" y="136">1</text>
<text x="169.7" y="156.4">Vin</text>
<text x="172.5" y="156.4">=</text>
<text x="174.5" y="156.4">3.3V</text>
<text x="192.8" y="156.5">Gain</text>
<text x="192.8" y="158">Vout</text>
<text x="196.5" y="158">=</text>
<text x="196.5" y="156.5">=</text>
<text x="198.4" y="158">3.3V</text>
<text x="198.5" y="156.5">1</text>
</g>
<g font-size=".7" fill="#a90000">
<text x="208.2" y="29.2">3</text>
<text x="238.8" y="29.2">4</text>
<text x="70.2" y="33.4">4</text>
<text x="70.2" y="35.2">5</text>
<text x="87.8" y="33.4">13</text>
<text x="88.1" y="31.6">2</text>
<text x="208.2" y="32.8">1</text>
<text x="208.2" y="34.6">2</text>
<text x="238.8" y="31">5</text>
<text x="238.8" y="32.8">6</text>
<text x="238.8" y="34.6">7</text>
<text x="70.2" y="37">6</text>
<text x="70.2" y="38.8">7</text>
<text x="70.2" y="40.6">8</text>
<text x="87.8" y="38.8">14</text>
<text x="87.8" y="40.6">15</text>
<text x="88.1" y="37">1</text>
<text x="207.9" y="38.2">15</text>
<text x="207.9" y="36.4">16</text>
<text x="208.2" y="40">8</text>
<text x="208.2" y="41.8">9</text>
<text x="238.4" y="36.4">10</text>
<text x="238.4" y="38.2">11</text>
<text x="238.4" y="40">12</text>
<text x="238.4" y="41.8">13</text>
<text x="69.8" y="44.2">10</text>
<text x="69.8" y="46">11</text>
<text x="70.2" y="42.4">9</text>
<text x="87.8" y="47.8">12</text>
<text x="87.8" y="42.4">16</text>
<text x="88.1" y="46">3</text>
<text x="207.9" y="45.4">14</text>
</g>
<g font-size=".7" fill="#006464">
<text x="212.1" y="29.9">VDD</text>
<text x="232.3" y="29.9">VOUTA</text>
<text x="73.1" y="34.1">IN0</text>
<text x="73.1" y="35.9">IN1</text>
<text x="84.5" y="34.1">VD</text>
<text x="84.6" y="32.3">VA</text>
<text x="212.1" y="33.5">~LDAC</text>
<text x="212.1" y="35.3">~SYNC</text>
<text x="232.2" y="31.7">VOUTB</text>
<text x="232.2" y="33.5">VOUTC</text>
<text x="232.2" y="35.3">VOUTD</text>
<text x="73.1" y="37.7">IN2</text>
<text x="73.1" y="39.5">IN3</text>
<text x="73.1" y="41.3">IN4</text>
<text x="83.1" y="41.3">DOUT</text>
<text x="84.1" y="39.5">DIN</text>
<text x="84.5" y="37.7">CS</text>
<text x="212.1" y="40.7">VREFABCD</text>
<text x="212.1" y="38.9">DIN</text>
<text x="212.1" y="37.1">SCLK</text>
<text x="232.2" y="40.7">VOUTG</text>
<text x="232.3" y="37.1">VOUTE</text>
<text x="232.3" y="38.9">VOUTF</text>
<text x="73.1" y="43.1">IN5</text>
<text x="73.1" y="44.9">IN6</text>
<text x="73.1" y="46.7">IN7</text>
<text x="83.1" y="46.7">AGND</text>
<text x="83.2" y="43.1">SCLK</text>
<text x="212.1" y="42.5">VREFEFGH</text>
<text x="212.1" y="46.1">GND</text>
<text x="232.2" y="42.5">VOUTH</text>
<text x="83" y="48.5">DGND</text>
</g>
</svg>
